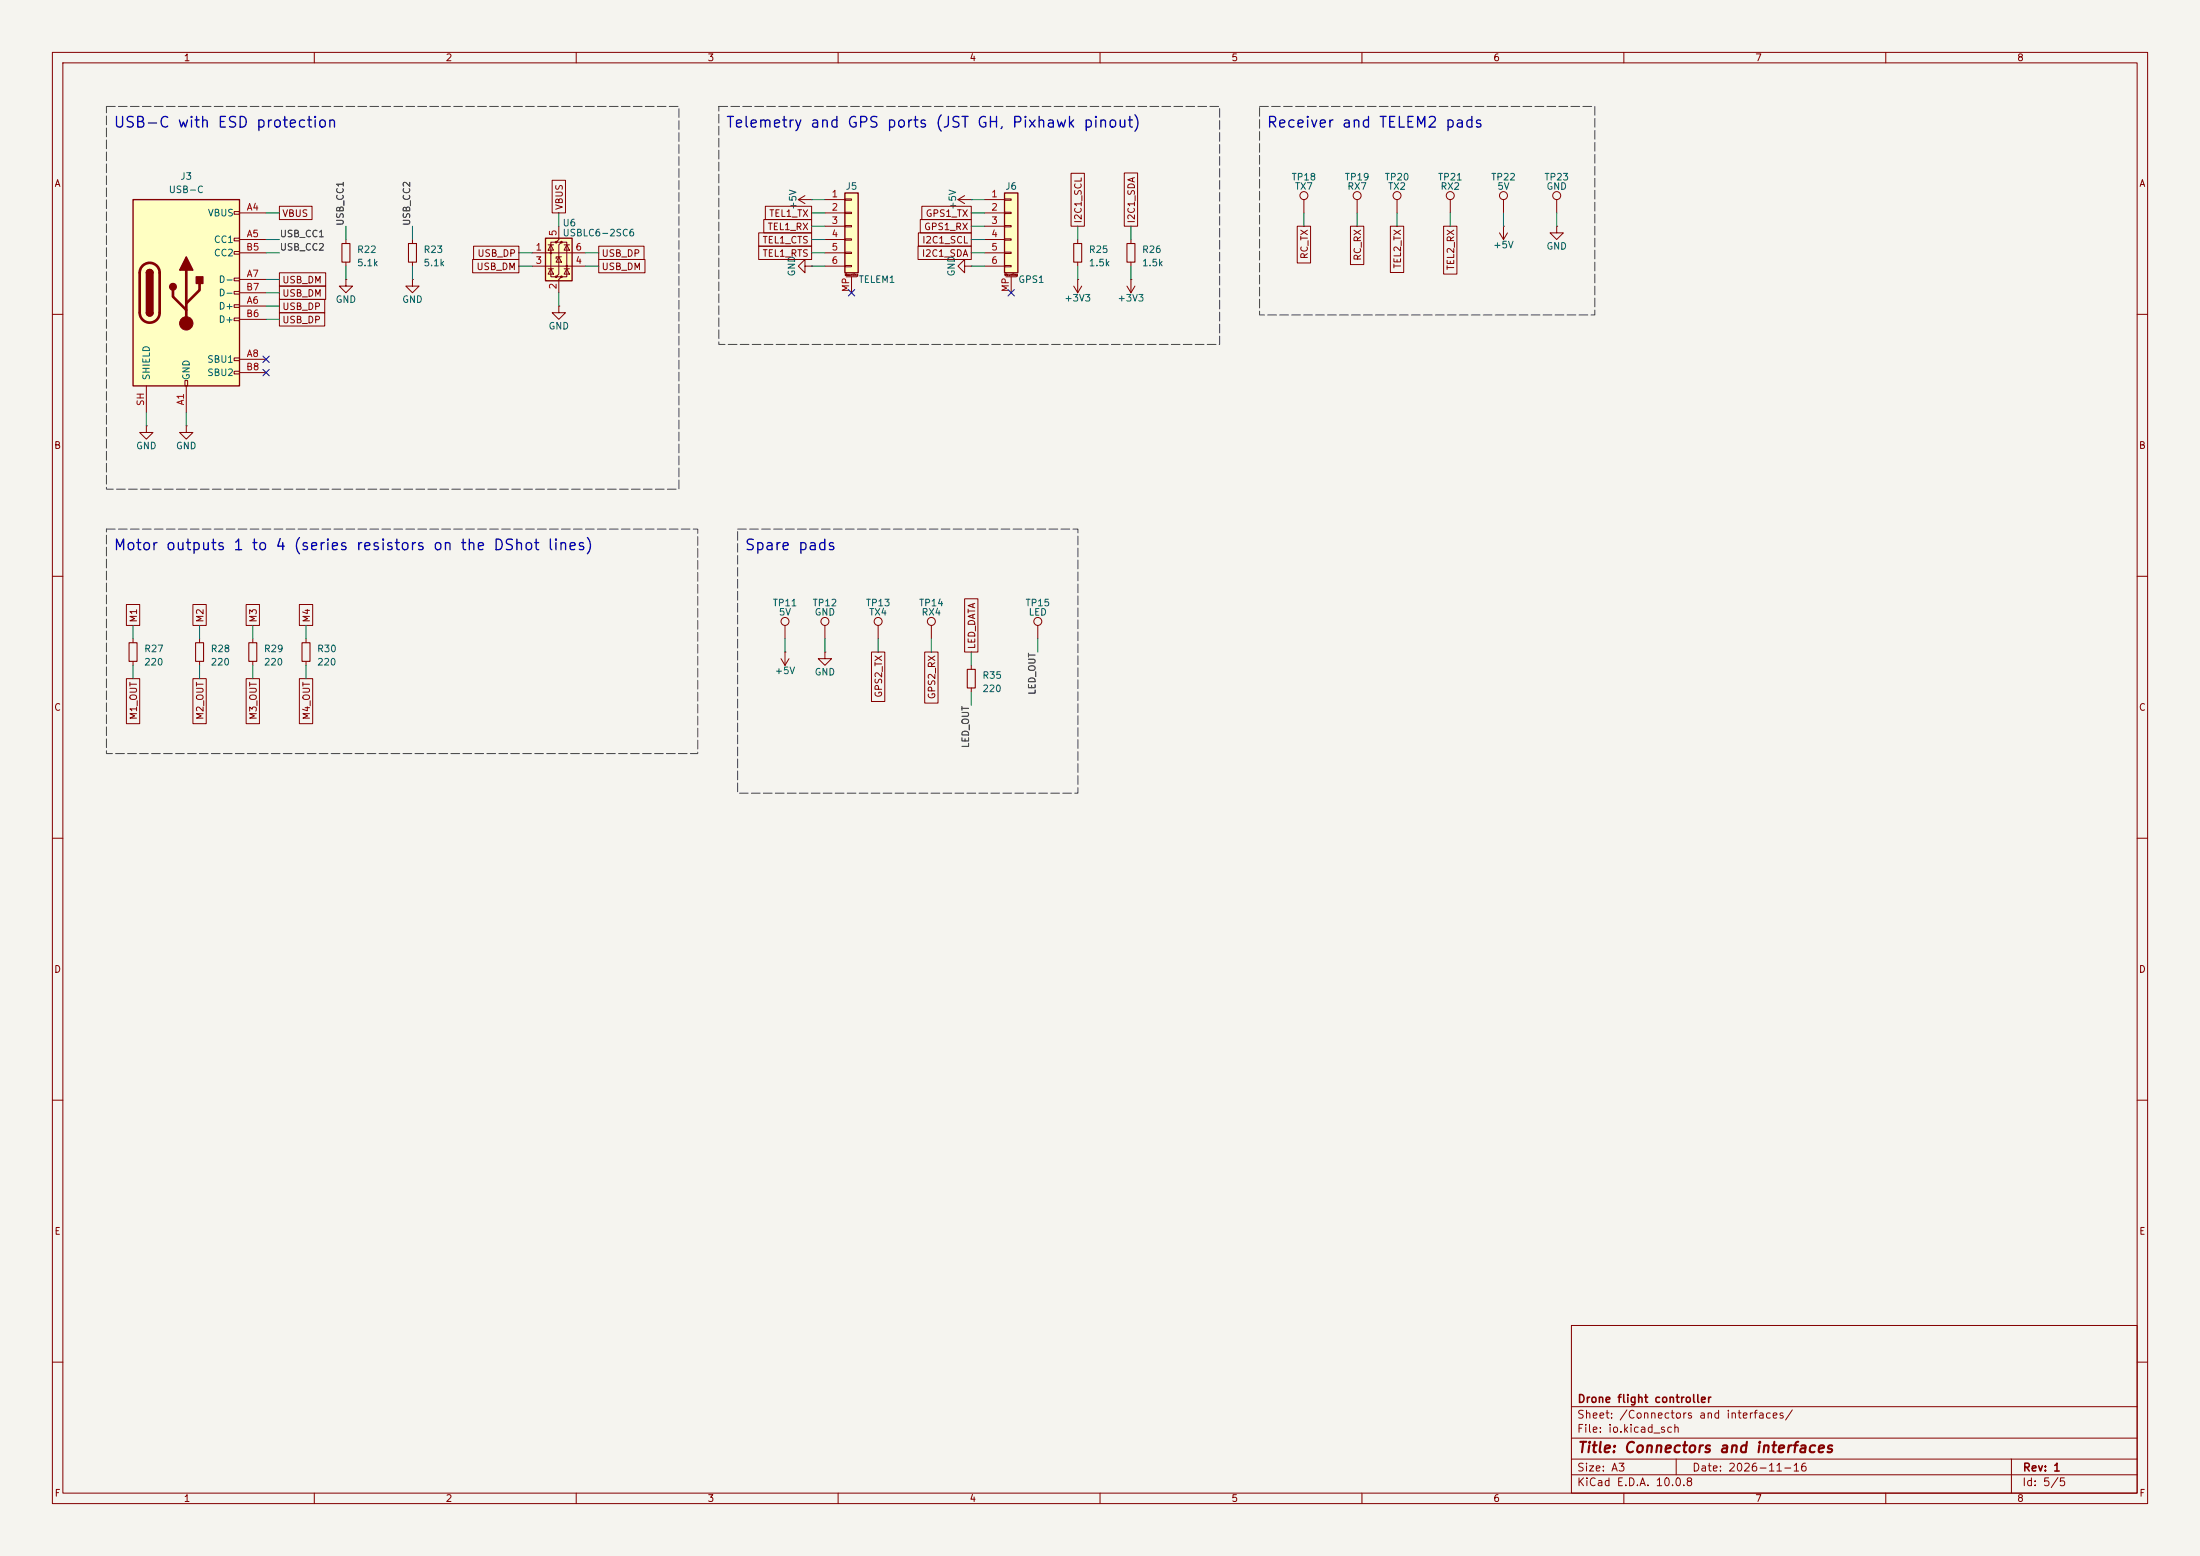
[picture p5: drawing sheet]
<svg xmlns="http://www.w3.org/2000/svg" width="420mm" height="297mm" viewBox="0 0 420 297" stroke-linecap="round" stroke-linejoin="round" font-family="sans-serif">
<path d="M0 0h420v297h-420z" fill="#f5f4ef" stroke="#f5f4ef" stroke-width=".19"/>
<g fill="none" stroke="#840000" stroke-width=".19">
<path d="M10 10h400v277h-400zM12 12h396v273h-396zM60 10v2M110 10v2M160 10v2M210 10v2M260 10v2M310 10v2M360 10v2M182.9 38.1l1.2 .8M182.9 38.1h2.5M184.1 37.3l-1.2 .8"/>
<path d="M185.4 38.1h.1M266.7 38.1v2.5M66 53.3v1.3h1.3l-1.3 1.3-1.2-1.3h1.2M66 53.3h.1M66 45.7v.8M66 50v.8M153.7 50.8v-1.3l-1.3 1.3 1.3 1.3v-1.3h1.2M154.9 50.8h.1M184.1 50.8v-1.3l-1.2 1.3 1.2 1.3v-1.3h1.3M185.4 50.8h.1M205 54.6l.7 1.3M205.7 53.3h.1"/>
<path d="M205.7 45.7v.8M205.7 50v.8M205.7 53.3v2.6M206.5 54.6l-.8 1.3M215.1 54.6l.8 1.3M215.9 53.3h.1M215.9 45.7v.8M215.9 50v.8M215.9 53.3v2.6M216.7 54.6l-.8 1.3M297.2 43.2v1.3h1.2l-1.2 1.2-1.3-1.2h1.3M297.2 43.2h.1"/>
<path d="M10 60h2M408 60h2M35.6 81.3v1.3h1.2l-1.2 1.2-1.3-1.2h1.3M35.6 81.3h.1M10 110h2M157.5 119.4v2.5M408 110h2M10 160h2M408 160h2M10 210h2M408 210h2M300 253h108v32h-108z"/>
<path d="M10 260h2M300 278.5h108M300 274.5h108M300 268.5h108M320 278.5v3M384 278.5v6.5M408 260h2M60 285v2M110 285v2M160 285v2M210 285v2M260 285v2"/>
<path d="M300 281.5h108M310 285v2M360 285v2"/>
<circle cx="266.7" cy="37.3" r=".76"/>
<circle cx="157.5" cy="118.6" r=".76"/>
</g>
<path d="M65.3 46.5h1.5v3.5h-1.5zM205 46.5h1.5v3.5h-1.5zM215.1 46.5h1.6v3.5h-1.6z" fill="none" stroke="#840000" stroke-width=".2"/>
<path d="M191.8 36.8h2.5v15.3h-2.5z" fill="#ffffc2"/>
<path d="M191.8 36.8h2.5v15.3h-2.5z" fill="none" stroke="#840000" stroke-width=".25"/>
<g fill="none" stroke="#840000" stroke-width=".19">
<path d="M152.4 38.1h2.5M152.4 38.1l1.3 .8M153.7 37.3l-1.3 .8M154.9 38.1h.1M188 38.1h3.8M191.8 38h1.2v.2h-1.2zM297.2 38.1v2.5M78.7 45.7v.8M78.7 50v.8M106.7 58.4v1.3h1.2l-1.2 1.3-1.3-1.3h1.3M106.7 58.4h.1M188 40.6h3.8"/>
<path d="M188 43.2h3.8M188 45.7h3.8M188 48.3h3.8M188 50.8h3.8M191.8 40.5h1.2v.3h-1.2zM191.8 43.1h1.2v.2h-1.2zM191.8 45.6h1.2v.2h-1.2zM191.8 48.1h1.2v.3h-1.2zM191.8 50.7h1.2v.2h-1.2zM192 52.8h2.1M193 52.8v3.1"/>
<circle cx="297.2" cy="37.3" r=".76"/>
</g>
<path d="M78 46.5h1.5v3.5h-1.5z" fill="none" stroke="#840000" stroke-width=".2"/>
<path d="M104.1 45.5h5.1v8.1h-5.1z" fill="#ffffc2"/>
<g fill="#840000">
<circle cx="105.2" cy="48.3" r=".25"/>
<circle cx="106.2" cy="46.2" r=".25"/>
<circle cx="106.2" cy="52.8" r=".25"/>
<circle cx="107.2" cy="46.2" r=".25"/>
<circle cx="107.2" cy="52.8" r=".25"/>
<circle cx="108.2" cy="50.8" r=".25"/>
</g>
<g fill="none" stroke="#840000" stroke-width=".19">
<path d="M248.9 38.1v2.5M78.7 53.3v1.3h1.3l-1.3 1.3-1.2-1.3h1.2M78.7 53.3h.1M101.6 48.3h10.2M101.6 50.8h10.2M104.6 51.3h1.1M104.6 46.7h1.1M105.2 46.7l.5 1.1h-1.1zM105.2 51.3l.5 1h-1.1zM106.2 46.2h-1v6.6h1M106.7 43.2v2.5l-.5 .5h1l-.5 .5v5.6l-.5 .5h1l-.5 .5v2.6M106.7 49l.5 1h-1z"/>
<path d="M107.2 49h-1v.4M107.2 46.2h1v6.6h-1M107.7 51.3h1M107.7 46.7h1M108.2 46.7l.5 1.1h-1zM108.2 51.3l.5 1h-1zM27.9 81.3v1.3h1.3l-1.3 1.2-1.2-1.2h1.2M27.9 81.3h.1"/>
<circle cx="248.9" cy="37.3" r=".76"/>
</g>
<path d="M104.1 45.5h5.1v8.1h-5.1z" fill="none" stroke="#840000" stroke-width=".25"/>
<path d="M25.4 38.1h20.3v35.6h-20.3z" fill="#ffffc2"/>
<g fill="none" stroke="#840000" stroke-width=".19">
<path d="M259.1 38.1v2.5M44.7 40.4h1v.5h-1zM44.7 45.5h1v.5h-1zM44.7 48h1v.5h-1zM44.7 53.1h1v.5h-1zM44.7 55.6h1v.5h-1zM44.7 58.2h1v.5h-1zM45.7 40.6h5.1M45.7 45.7h5.1M45.7 58.4h5.1M45.7 53.3h5.1M45.7 48.3h5.1"/>
<path d="M45.7 55.9h5.1M27.9 73.7v5M35.3 72.6h.5v1.1h-.5zM35.6 73.7v5M44.7 60.7h1v.5h-1zM44.7 68.3h1v.5h-1zM44.7 70.9h1v.5h-1zM45.7 68.6h5.1M45.7 61h5.1M45.7 71.1h5.1"/>
<circle cx="259.1" cy="37.3" r=".76"/>
</g>
<path d="M25.4 38.1h20.3v35.6h-20.3zM27.9 52.1a.64 .64 0 0 1 .7-.7 .64 .64 0 0 1 .6 .7M27.9 59.7a.64 .64 0 0 0 .7 .6 .64 .64 0 0 0 .6-.6" fill="none" stroke="#840000" stroke-width=".25"/>
<path d="M27.2 50.7a1.9 1.9 0 0 1 2.1-.4 1.9 1.9 0 0 1 1.2 1.8v7.6a1.91 1.91 0 0 1-1.9 1.9 1.91 1.91 0 0 1-1.9-1.9v-7.8l.1-.6zM33 55.4v1.2l2.6 2.6M35.6 51.6v10.1M38.1 54.1v1.3l-2.5 2.5" fill="none" stroke="#840000" stroke-width=".51"/>
<g fill="#840000" stroke="#840000" stroke-width=".25">
<path d="M27.9 52.1h1.3v7.6h-1.3z"/>
<path d="M28.1 51.6a.64 .64 0 0 1 .7-.1 .64 .64 0 0 1 .4 .6h-1.3z"/>
<path d="M27.9 59.7h1.3a.64 .64 0 0 1-.6 .6 .64 .64 0 0 1-.7-.6z"/>
<path d="M35.6 49l1.2 2.6h-2.5z"/>
<path d="M37.5 52.8h1.2v1.3h-1.2z"/>
<circle cx="33" cy="54.7" r=".63"/>
</g>
<circle cx="35.6" cy="61.7" r="1.27" fill="#840000" stroke="#840000" stroke-width=".19"/>
<path d="M161.3 36.8h2.5v15.3h-2.5z" fill="#ffffc2"/>
<path d="M161.3 36.8h2.5v15.3h-2.5z" fill="none" stroke="#840000" stroke-width=".25"/>
<g fill="none" stroke="#840000" stroke-width=".19">
<path d="M53.3 39.4h6.3v2.5h-6.3zM105.4 34.4h2.6v6.2h-2.6zM146.1 39.4h8.8v2.5h-8.8zM157.5 38.1h3.8M161.3 38h1.3v.2h-1.3zM176 39.4h9.4v2.5h-9.4zM204.5 33.1h2.5v10.1h-2.5zM214.6 33h2.6v10.2h-2.6zM276.9 38.1v2.5M287 38.1v2.5M53.3 57.1h8.7v2.6h-8.7zM53.3 52.1h8.9v2.5h-8.9z"/>
<path d="M53.3 59.7h8.7v2.5h-8.7zM53.3 54.6h8.9v2.6h-8.9zM90.2 49.5h8.9v2.6h-8.9zM90.4 47h8.7v2.5h-8.7zM114.3 49.5h8.8v2.6h-8.8zM114.3 47h8.7v2.5h-8.7zM144.8 44.4h10.1v2.6h-10.1zM144.8 47h10.1v2.5h-10.1zM145.8 41.9h9.1v2.6h-9.1zM157.5 40.6h3.8M157.5 43.2h3.8M157.5 45.7h3.8"/>
<path d="M157.5 48.3h3.8M157.5 50.8h3.8M161.3 40.5h1.3v.3h-1.3zM161.3 43.1h1.3v.2h-1.3zM161.3 45.6h1.3v.2h-1.3zM161.3 48.1h1.3v.3h-1.3zM161.3 50.7h1.3v.2h-1.3zM161.5 52.8h2.1M162.6 52.8v3.1M175.3 47h10.1v2.5h-10.1zM175.3 44.4h10.1v2.6h-10.1zM175.7 41.9h9.7v2.6h-9.7z"/>
<path d="M247.6 43.2h2.6v7h-2.6zM257.8 43.2h2.6v7.3h-2.6zM265.4 43.2h2.6v8.8h-2.6zM275.6 43.2h2.5v9.1h-2.5zM286.3 44.5l.7 1.2M287 43.2h.1M287 43.2v2.5M287.8 44.5l-.8 1.2M24.1 115.4h2.6v4h-2.6zM36.8 115.4h2.6v4h-2.6zM47 115.4h2.5v4h-2.5zM57.1 115.4h2.6v4h-2.6z"/>
<path d="M149.9 119.4v2.5M167.6 119.4v2.5M177.8 119.4v2.5M184.1 114.3h2.6v10.2h-2.6zM198.1 119.4v2.5M24.1 129.5h2.6v8.6h-2.6zM25.4 121.9v.8M25.4 126.2v.8M36.8 129.5h2.6v8.6h-2.6zM38.1 121.9v.8M38.1 126.2v.8M47 129.5h2.5v8.6h-2.5z"/>
<path d="M48.3 121.9v.8M48.3 126.2v.8M57.1 129.5h2.6v8.6h-2.6zM58.4 121.9v.8M58.4 126.2v.8M149.1 125.7l.8 1.3M149.9 124.5h.1M149.9 124.5v2.5M150.6 125.7l-.7 1.3M157.5 124.5v1.2h1.2l-1.2 1.3-1.3-1.3h1.3M157.5 124.5h.1M166.4 124.5h2.5v9.4h-2.5z"/>
<path d="M176.5 124.5h2.6v9.7h-2.6zM185.4 127v.8M185.4 131.3v.8"/>
<circle cx="276.9" cy="37.3" r=".76"/>
<circle cx="287" cy="37.3" r=".76"/>
<circle cx="149.9" cy="118.6" r=".76"/>
<circle cx="167.6" cy="118.6" r=".76"/>
<circle cx="177.8" cy="118.6" r=".76"/>
<circle cx="198.1" cy="118.6" r=".76"/>
</g>
<path d="M24.6 122.7h1.6v3.5h-1.6zM37.3 122.7h1.6v3.5h-1.6zM47.5 122.7h1.5v3.5h-1.5zM57.7 122.7h1.5v3.5h-1.5zM184.7 127.8h1.5v3.5h-1.5z" fill="none" stroke="#840000" stroke-width=".2"/>
<g fill="none" stroke="#009600" stroke-width=".19">
<path d="M154.9 38.1h2.6M185.4 38.1h2.6M50.8 40.6h2.5M50.8 45.7h2.5M50.8 58.4h2.5M50.8 53.3h2.5M50.8 48.3h2.5M50.8 55.9h2.5M66 43.2v2.5M66 50.8v2.5M78.7 43.2v2.5M78.7 50.8v2.5"/>
<path d="M99.1 48.3h2.5M99.1 50.8h2.5M106.7 40.6v2.6M106.7 55.9v2.5M111.8 48.3h2.5M111.8 50.8h2.5M154.9 40.6h2.6M154.9 45.7h2.6M154.9 48.3h2.6M154.9 50.8h2.6M154.9 43.2h2.6M185.4 40.6h2.6"/>
<path d="M185.4 45.7h2.6M185.4 48.3h2.6M185.4 50.8h2.6M185.4 43.2h2.6M205.7 43.2v2.5M205.7 50.8v2.5M215.9 43.2v2.5M215.9 50.8v2.5M248.9 40.6v2.6M259.1 40.6v2.6M266.7 40.6v2.6M276.9 40.6v2.6"/>
<path d="M287 40.6v2.6M297.2 40.6v2.6M27.9 78.7v2.6M35.6 78.7v2.6M50.8 61h2.5M25.4 119.4v2.5M38.1 119.4v2.5M48.3 119.4v2.5M58.4 119.4v2.5M25.4 127v2.5M38.1 127v2.5M48.3 127v2.5"/>
<path d="M58.4 127v2.5M149.9 121.9v2.6M157.5 121.9v2.6M167.6 121.9v2.6M177.8 121.9v2.6M185.4 124.5v2.5M185.4 132.1v2.5M198.1 121.9v2.6"/>
</g>
<path d="M162 55.3l1.2 1.2M163.2 55.3l-1.2 1.2M192.4 55.3l1.2 1.2M193.6 55.3l-1.2 1.2M50.2 70.5l1.2 1.2M50.2 68l1.2 1.2M51.4 70.5l-1.2 1.2M51.4 68l-1.2 1.2" fill="none" stroke="#000084" stroke-width=".19"/>
<path d="M20.3 20.3h109.3v73.1h-109.3zM137.2 20.3h95.6v45.4h-95.6zM240.5 20.3h64v39.8h-64zM20.3 101h112.9v42.8h-112.9zM140.8 101h65v50.4h-65z" fill="none" stroke="#484848" stroke-width=".19" stroke-dasharray="1.7 .6"/>
<g font-size="2" fill="#0000c2">
<text x="21.6" y="24.9">USB-C with ESD protection</text>
<text x="138.5" y="24.9">Telemetry and GPS ports (JST GH, Pixhawk pinout)</text>
<text x="241.7" y="24.9">Receiver and TELEM2 pads</text>
<text x="21.6" y="105.5">Motor outputs 1 to 4 (series resistors on the DShot lines)</text>
<text x="142.1" y="105.5">Spare pads</text>
</g>
<text font-size="2" fill="#840000" x="301" y="277.8">Title: Connectors and interfaces</text>
<g font-size="1.5" fill="#840000">
<text x="301" y="268.1">Drone flight controller</text>
<text x="300.9" y="273.8">File: io.kicad_sch</text>
<text x="300.9" y="271.1">Sheet: /Connectors and interfaces/</text>
<text x="300.9" y="281.2">Size: A3</text>
<text x="322.9" y="281.2">Date: 2026-11-16</text>
<text x="386" y="281.2">Rev: 1</text>
<text x="300.9" y="284">KiCad E.D.A. 10.0.8</text>
<text x="385.9" y="284">Id: 5/5</text>
</g>
<g font-size="1.3" fill="#840000">
<text x="35" y="12">1</text>
<text x="85" y="12">2</text>
<text x="135" y="12">3</text>
<text x="185" y="12">4</text>
<text x="235" y="12">5</text>
<text x="285" y="12">6</text>
<text x="335" y="12">7</text>
<text x="385" y="12">8</text>
<text x="10.3" y="36">A</text>
<text x="408.3" y="36">A</text>
<text x="53.8" y="41.7">VBUS</text>
<text x="107.7" y="40.2" transform="rotate(-90 107.7 40.2)">VBUS</text>
<text x="146.7" y="41.7">TEL1_TX</text>
<text x="176.6" y="41.7">GPS1_TX</text>
<text x="145.5" y="46.8">TEL1_CTS</text>
<text x="146.4" y="44.2">TEL1_RX</text>
<text x="175.9" y="46.8">I2C1_SCL</text>
<text x="176.3" y="44.2">GPS1_RX</text>
<text x="206.8" y="42.7" transform="rotate(-90 206.8 42.7)">I2C1_SCL</text>
<text x="217" y="42.7" transform="rotate(-90 217 42.7)">I2C1_SDA</text>
<text x="90.9" y="51.9">USB_DM</text>
<text x="91" y="49.3">USB_DP</text>
<text x="114.7" y="51.9">USB_DM</text>
<text x="114.7" y="49.3">USB_DP</text>
<text x="145.5" y="49.3">TEL1_RTS</text>
<text x="175.9" y="49.3">I2C1_SDA</text>
<text x="250" y="49.6" transform="rotate(-90 250 49.6)">RC_TX</text>
<text x="260.1" y="49.9" transform="rotate(-90 260.1 49.9)">RC_RX</text>
<text x="267.8" y="51.4" transform="rotate(-90 267.8 51.4)">TEL2_TX</text>
<text x="277.9" y="51.7" transform="rotate(-90 277.9 51.7)">TEL2_RX</text>
<text x="53.8" y="59.5">USB_DP</text>
<text x="53.8" y="54.4">USB_DM</text>
<text x="53.8" y="56.9">USB_DM</text>
<text x="53.8" y="62">USB_DP</text>
<text x="10.2" y="86">B</text>
<text x="408.2" y="86">B</text>
<text x="26.5" y="118.9" transform="rotate(-90 26.5 118.9)">M1</text>
<text x="39.2" y="118.9" transform="rotate(-90 39.2 118.9)">M2</text>
<text x="49.3" y="118.9" transform="rotate(-90 49.3 118.9)">M3</text>
<text x="59.5" y="118.9" transform="rotate(-90 59.5 118.9)">M4</text>
<text x="186.5" y="124" transform="rotate(-90 186.5 124)">LED_DATA</text>
<text x="10.2" y="136">C</text>
<text x="26.5" y="137.5" transform="rotate(-90 26.5 137.5)">M1_OUT</text>
<text x="39.2" y="137.5" transform="rotate(-90 39.2 137.5)">M2_OUT</text>
<text x="49.3" y="137.5" transform="rotate(-90 49.3 137.5)">M3_OUT</text>
<text x="59.5" y="137.5" transform="rotate(-90 59.5 137.5)">M4_OUT</text>
<text x="168.7" y="133.3" transform="rotate(-90 168.7 133.3)">GPS2_TX</text>
<text x="178.9" y="133.6" transform="rotate(-90 178.9 133.6)">GPS2_RX</text>
<text x="408.2" y="136">C</text>
<text x="10.2" y="186">D</text>
<text x="408.2" y="186">D</text>
<text x="10.3" y="236">E</text>
<text x="408.3" y="236">E</text>
<text x="10.3" y="286">F</text>
<text x="35" y="287">1</text>
<text x="85" y="287">2</text>
<text x="135" y="287">3</text>
<text x="185" y="287">4</text>
<text x="235" y="287">5</text>
<text x="285" y="287">6</text>
<text x="335" y="287">7</text>
<text x="385" y="287">8</text>
<text x="408.3" y="286">F</text>
</g>
<g font-size="1.3" fill="#006464">
<text x="34.3" y="34.6">J3</text>
<text x="246.5" y="34.7">TP18</text>
<text x="256.6" y="34.7">TP19</text>
<text x="264.2" y="34.7">TP20</text>
<text x="274.4" y="34.7">TP21</text>
<text x="284.6" y="34.7">TP22</text>
<text x="294.7" y="34.7">TP23</text>
<text x="32.1" y="37.2">USB-C</text>
<text x="39.6" y="41.6">VBUS</text>
<text x="152.3" y="40.2" transform="rotate(-90 152.3 40.2)">+5V</text>
<text x="161.3" y="36.5">J5</text>
<text x="182.8" y="40.2" transform="rotate(-90 182.8 40.2)">+5V</text>
<text x="191.8" y="36.5">J6</text>
<text x="247.1" y="36.5">TX7</text>
<text x="257.1" y="36.5">RX7</text>
<text x="264.9" y="36.5">TX2</text>
<text x="274.9" y="36.5">RX2</text>
<text x="285.7" y="36.5">5V</text>
<text x="295.1" y="36.5">GND</text>
<text x="40.7" y="46.7">CC1</text>
<text x="107.3" y="43.5">U6</text>
<text x="107.3" y="45.4">USBLC6-2SC6</text>
<text x="285" y="47.7">+5V</text>
<text x="295.1" y="48">GND</text>
<text x="40.7" y="49.2">CC2</text>
<text x="68.1" y="48.6">R22</text>
<text x="68.1" y="51.1">5.1k</text>
<text x="80.8" y="48.6">R23</text>
<text x="80.8" y="51.1">5.1k</text>
<text x="152.1" y="52.9" transform="rotate(-90 152.1 52.9)">GND</text>
<text x="182.6" y="52.9" transform="rotate(-90 182.6 52.9)">GND</text>
<text x="207.8" y="48.6">R25</text>
<text x="207.8" y="51.1">1.5k</text>
<text x="217.9" y="48.6">R26</text>
<text x="217.9" y="51.1">1.5k</text>
<text x="41.6" y="59.4">D+</text>
<text x="41.6" y="54.3">D-</text>
<text x="41.6" y="56.8">D-</text>
<text x="64" y="58.1">GND</text>
<text x="76.7" y="58.1">GND</text>
<text x="163.8" y="54.3">TELEM1</text>
<text x="194.3" y="54.3">GPS1</text>
<text x="203.1" y="57.9">+3V3</text>
<text x="213.2" y="57.9">+3V3</text>
<text x="41.6" y="61.9">D+</text>
<text x="104.6" y="63.2">GND</text>
<text x="39.5" y="69.5">SBU1</text>
<text x="28.9" y="72.7" transform="rotate(-90 28.9 72.7)">SHIELD</text>
<text x="36.5" y="72.7" transform="rotate(-90 36.5 72.7)">GND</text>
<text x="39.5" y="72.1">SBU2</text>
<text x="25.9" y="86.1">GND</text>
<text x="33.5" y="86.1">GND</text>
<text x="147.4" y="116">TP11</text>
<text x="148.6" y="117.8">5V</text>
<text x="155" y="116">TP12</text>
<text x="155.4" y="117.8">GND</text>
<text x="165.2" y="116">TP13</text>
<text x="165.8" y="117.8">TX4</text>
<text x="175.3" y="116">TP14</text>
<text x="175.8" y="117.8">RX4</text>
<text x="195.7" y="116">TP15</text>
<text x="196.3" y="117.8">LED</text>
<text x="27.4" y="124.8">R27</text>
<text x="40.1" y="124.8">R28</text>
<text x="50.3" y="124.8">R29</text>
<text x="60.4" y="124.8">R30</text>
<text x="27.4" y="127.3">220</text>
<text x="40.1" y="127.3">220</text>
<text x="50.3" y="127.3">220</text>
<text x="60.4" y="127.3">220</text>
<text x="147.8" y="129">+5V</text>
<text x="155.4" y="129.2">GND</text>
<text x="187.4" y="129.9">R35</text>
<text x="187.4" y="132.4">220</text>
</g>
<g font-size="1.3" fill="#a90000">
<text x="47" y="40.5">A4</text>
<text x="158.7" y="38">1</text>
<text x="158.7" y="40.5">2</text>
<text x="189.1" y="38">1</text>
<text x="189.1" y="40.5">2</text>
<text x="47" y="45.6">A5</text>
<text x="106.5" y="45.2" transform="rotate(-90 106.5 45.2)">5</text>
<text x="158.7" y="43">3</text>
<text x="158.7" y="45.6">4</text>
<text x="189.1" y="43">3</text>
<text x="189.1" y="45.6">4</text>
<text x="46.9" y="48.1">B5</text>
<text x="47" y="53.2">A7</text>
<text x="102.1" y="48.1">1</text>
<text x="102.1" y="50.7">3</text>
<text x="109.8" y="50.7">4</text>
<text x="109.8" y="48.1">6</text>
<text x="158.7" y="48.1">5</text>
<text x="158.7" y="50.7">6</text>
<text x="189.1" y="48.1">5</text>
<text x="189.1" y="50.7">6</text>
<text x="46.9" y="55.7">B7</text>
<text x="47" y="58.3">A6</text>
<text x="106.5" y="55.3" transform="rotate(-90 106.5 55.3)">2</text>
<text x="162.4" y="55.8" transform="rotate(-90 162.4 55.8)">MP</text>
<text x="192.9" y="55.8" transform="rotate(-90 192.9 55.8)">MP</text>
<text x="46.9" y="60.8">B6</text>
<text x="46.9" y="71">B8</text>
<text x="47" y="68.4">A8</text>
<text x="27.8" y="77.6" transform="rotate(-90 27.8 77.6)">SH</text>
<text x="35.4" y="77.5" transform="rotate(-90 35.4 77.5)">A1</text>
</g>
<g font-size="1.3" fill="#0f0f0f">
<text x="53.3" y="45.6">USB_CC1</text>
<text x="65.9" y="43.2" transform="rotate(-90 65.9 43.2)">USB_CC1</text>
<text x="78.6" y="43.2" transform="rotate(-90 78.6 43.2)">USB_CC2</text>
<text x="53.3" y="48.1">USB_CC2</text>
<text x="198" y="132.7" transform="rotate(-90 198 132.7)">LED_OUT</text>
<text x="185.3" y="142.9" transform="rotate(-90 185.3 142.9)">LED_OUT</text>
</g>
<g font-size=".4" fill="#840000">
<text x="161.2" y="52.7">Mounting</text>
<text x="191.7" y="52.7">Mounting</text>
</g>
</svg>
